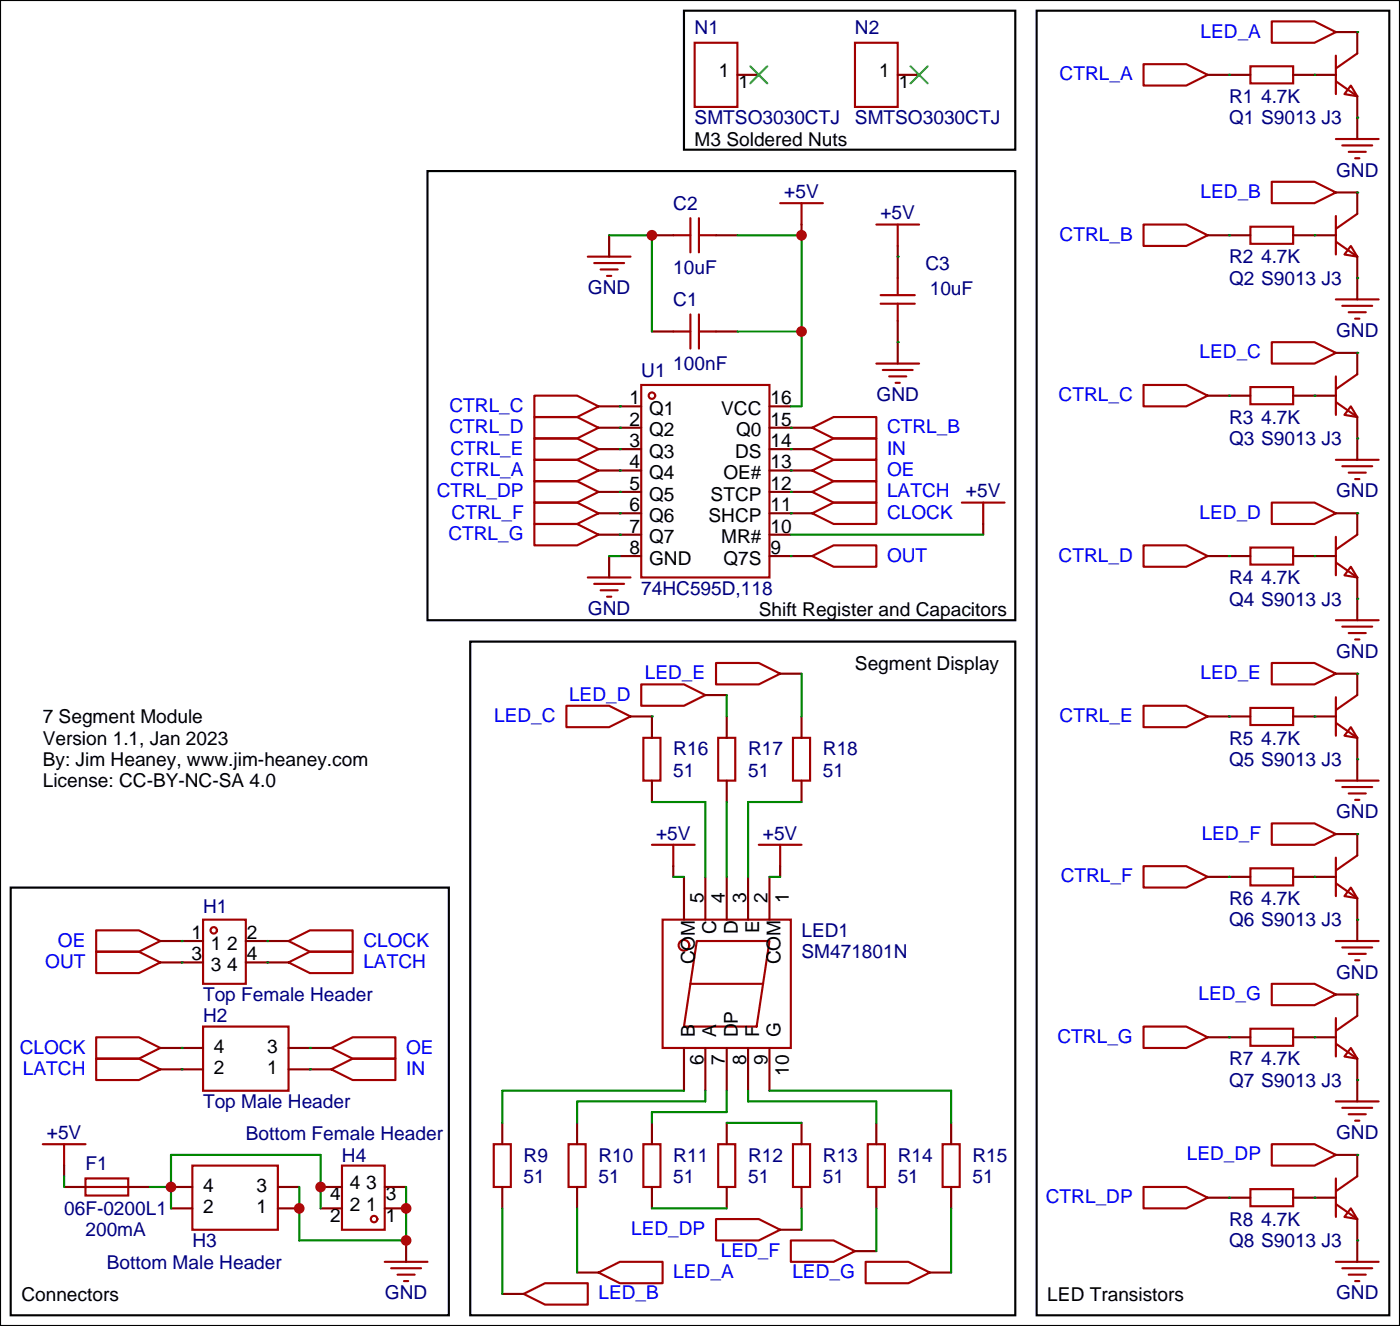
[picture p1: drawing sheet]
<svg xmlns="http://www.w3.org/2000/svg" width="231mm" height="219mm" viewBox="0 0 231 219" stroke-linecap="round" stroke-linejoin="round" font-family="sans-serif">
<path d="M0 0h231.1v218.7h-231.1zM112.9 1.8h54.7v22.9h-54.7zM171.1 1.8h58.2v215.2h-58.2zM70.6 28.2h97v74.1h-97zM77.6 105.8h90v111.2h-90zM1.8 146.4h72.3v70.6h-72.3z" fill="none" stroke="#000" stroke-width=".35"/>
<g fill="none" stroke="#a10000" stroke-width=".35">
<path d="M114.7 7.1h7v10.5h-7zM141.1 7.1h7.1v10.5h-7.1zM188.7 10.6h7.1l3.5 1.7-3.5 1.8h-7.1zM206.4 10.9h7v2.9h-7zM209.9 3.5h7.1l3.5 1.8-3.5 1.8h-7.1zM220.5 13.4l3.5 2.5M220.5 9.2v6.3M223 14.1l1 1.8-2.1-.4zM224 8.8l-3.5 2.5M111.1 38.8h2.8M113.9 36v5.6M115.4 36v5.6"/>
<path d="M115.4 38.8h2.8M128.8 33.5h7M132.3 33.5v3.5M144.6 37h7.1M148.2 37v3.6M188.7 37h7.1l3.5 1.8-3.5 1.8h-7.1zM206.4 37.4h7v2.8h-7zM209.9 30h7.1l3.5 1.8-3.5 1.7h-7.1zM220.5 35.6v6.4M220.5 22.9h7M220.5 39.9l3.5 2.4M221.5 24h5"/>
<path d="M222.6 25h2.8M223.7 26.1h.7M224 35.3l-3.5 2.4M97 42.3h7.1M98.1 43.4h4.9M99.1 44.4h2.9M100.2 45.5h.7M111.1 54.7h2.8M113.9 51.9v5.6M115.4 54.7h2.8M115.4 51.9v5.6M144.6 60h7.1"/>
<path d="M145.3 50.1h5.7M145.3 48.7h5.7M148.2 45.9v2.8M148.2 50.1v2.8M209.9 56.4h7.1l3.5 1.8-3.5 1.8h-7.1zM220.5 49.4h7M221.5 50.4h5M222.6 51.5h2.8M223 40.6l1 1.7-2.1-.3zM223.7 52.6h.7M88.2 65.3h7l3.6 1.7-3.6 1.8h-7zM88.2 68.8h7l3.6 1.8-3.6 1.7h-7z"/>
<path d="M88.2 72.3h7l3.6 1.8-3.6 1.7h-7zM88.2 75.8h7l3.6 1.8-3.6 1.8h-7zM88.2 79.4h7l3.6 1.7-3.6 1.8h-7zM105.8 63.5h21.2v31.7h-21.2zM134.1 77.6l3.5-1.8h7v3.6h-7zM134.1 74.1l3.5-1.8h7v3.5h-7zM134.1 70.6l3.5-1.8h7v3.5h-7zM145.7 61h4.9M146.8 62.1h2.8M147.8 63.1h.7M188.7 63.5h7.1l3.5 1.8-3.5 1.7h-7.1zM206.4 63.9h7v2.8h-7z"/>
<path d="M220.5 62.1v6.3M220.5 66.3l3.5 2.5M220.5 75.8h7M221.5 76.9h5M222.6 78h2.8M223 67l1 1.8-2.1-.4zM223.7 79h.7M224 61.7l-3.5 2.5M88.2 82.9h7l3.6 1.8-3.6 1.7h-7zM88.2 86.4h7l3.6 1.8-3.6 1.8h-7zM97 95.2h7.1M98.1 96.3h4.9"/>
<path d="M99.1 97.4h2.9M100.2 98.4h.7M134.1 81.1l3.5-1.7h7v3.5h-7zM134.1 84.7l3.5-1.8h7v3.5h-7zM134.1 91.7l3.5-1.7h7v3.5h-7zM158.7 82.9h7.1M162.3 82.9v3.5M188.7 90h7.1l3.5 1.7-3.5 1.8h-7.1zM206.4 90.3h7v2.8h-7zM209.9 82.9h7.1l3.5 1.8-3.5 1.7h-7.1zM220.5 88.5v6.4M220.5 92.8l3.5 2.4"/>
<path d="M223 93.5l1 1.7-2.1-.3zM224 88.2l-3.5 2.5M93.5 116.4h7l3.6 1.8-3.6 1.7h-7zM105.8 112.9h7.1l3.5 1.8-3.5 1.7h-7.1zM118.2 109.4h7l3.6 1.7-3.6 1.8h-7zM188.7 116.4h7.1l3.5 1.8-3.5 1.7h-7.1zM206.4 116.8h7v2.8h-7zM209.9 109.4h7.1l3.5 1.7-3.5 1.8h-7.1zM220.5 115v6.4M220.5 102.3h7M220.5 119.2l3.5 2.5M221.5 103.4h5"/>
<path d="M222.6 104.4h2.8M223 119.9l1 1.8-2.1-.3zM223.7 105.5h.7M224 114.7l-3.5 2.4M106.2 121.7h2.8v7.1h-2.8zM107.6 139.3h7.1M111.1 139.3v3.6M118.5 121.7h2.9v7.1h-2.9zM125.2 139.3h7.1M128.8 139.3v3.6M130.9 121.7h2.8v7.1h-2.8zM209.9 135.8h7.1l3.5 1.8-3.5 1.7h-7.1z"/>
<path d="M220.5 128.8h7M221.5 129.8h5M222.6 130.9h2.8M223.7 131.9h.7M15.9 157h7l3.6 1.8-3.6 1.7h-7zM15.9 153.5h7l3.6 1.7-3.6 1.8h-7zM33.5 151.7h7.1v10.6h-7.1zM47.6 155.2l3.6-1.7h7v3.5h-7zM47.6 158.8l3.6-1.8h7v3.5h-7zM109.4 151.7h21.1v21.2h-21.1zM115 155.2h12l-2.1 14.1h-12zM188.7 142.9h7.1l3.5 1.7-3.5 1.8h-7.1z"/>
<path d="M206.4 143.2h7v2.8h-7zM220.5 141.5v6.3M220.5 145.7l3.5 2.5M220.5 155.2h7M221.5 156.3h5M222.6 157.3h2.8M223 146.4l1 1.8-2.1-.4zM223.7 158.4h.7M224 141.1l-3.5 2.5M15.9 171.1h7l3.6 1.8-3.6 1.7h-7zM15.9 174.6h7l3.6 1.8-3.6 1.8h-7zM33.5 169.3h14.1v10.6h-14.1z"/>
<path d="M54.7 172.9l3.5-1.8h7.1v3.5h-7.1zM54.7 176.4l3.5-1.8h7.1v3.6h-7.1zM113.9 162.3h12M188.7 169.3h7.1l3.5 1.8-3.5 1.8h-7.1zM206.4 169.7h7v2.8h-7zM209.9 162.3h7.1l3.5 1.7-3.5 1.8h-7.1zM220.5 167.9v6.4M220.5 172.2l3.5 2.4M223 172.9l1 1.7-2.1-.3zM224 167.6l-3.5 2.4M7.1 188.7h7M10.6 188.7v3.6"/>
<path d="M14.1 194.4h7.1v2.8h-7.1zM14.1 195.8h7.1M31.7 192.3h14.2v10.5h-14.2zM56.4 192.3h7.1v10.5h-7.1zM81.5 188.7h2.8v7.1h-2.8zM93.8 188.7h2.9v7.1h-2.9zM106.2 188.7h2.8v7.1h-2.8zM118.5 188.7h2.9v7.1h-2.9zM130.9 188.7h2.8v7.1h-2.8zM143.2 188.7h2.8v7.1h-2.8zM155.6 188.7h2.8v7.1h-2.8zM188.7 195.8h7.1l3.5 1.8-3.5 1.7h-7.1z"/>
<path d="M206.4 196.1h7v2.9h-7zM209.9 188.7h7.1l3.5 1.8-3.5 1.8h-7.1zM220.5 194.4v6.3M220.5 181.7h7M220.5 198.6l3.5 2.5M221.5 182.7h5M222.6 183.8h2.8M223 199.3l1 1.8-2.1-.4zM223.7 184.9h.7M224 194l-3.5 2.5M63.5 208.1h7.1M64.6 209.2h4.9"/>
<path d="M65.6 210.3h2.8M66.7 211.3h.7M86.4 213.4l3.6-1.7h7v3.5h-7zM98.8 209.9l3.5-1.8h7.1v3.6h-7.1zM118.2 201.1h7l3.6 1.7-3.6 1.8h-7zM130.5 204.6h7.1l3.5 1.8-3.5 1.7h-7.1zM142.9 208.1h7l3.6 1.8-3.6 1.8h-7zM220.5 208.1h7M221.5 209.2h5M222.6 210.3h2.8M223.7 211.3h.7"/>
<circle cx="107.6" cy="65.3" r=".53"/>
<circle cx="35.3" cy="153.5" r=".53"/>
<circle cx="112.9" cy="155.9" r=".88"/>
<circle cx="61.7" cy="201.1" r=".53"/>
</g>
<g fill="none" stroke="#870000" stroke-width=".35">
<path d="M121.7 12.3h3.5M148.2 12.3h3.5M199.3 12.3h7.1M213.4 12.3h7.1M220.5 5.3h3.5v3.5M224 15.9v7M100.5 38.8v3.5M107.6 38.8h3.5M118.2 38.8h3.5M132.3 37v1.8M199.3 38.8h7.1M213.4 38.8h7.1"/>
<path d="M220.5 31.8h3.5v3.5M107.6 54.7h3.5M118.2 54.7h3.5M148.2 40.6v5.3M148.2 52.9v7.1M220.5 58.2h3.5v3.5M224 42.3v7.1M98.8 77.6h7M98.8 74.1h7M98.8 67h7M98.8 70.6h7M127 77.6h7.1"/>
<path d="M127 74.1h7.1M127 67h3.5M127 70.6h7.1M199.3 65.3h7.1M213.4 65.3h7.1M224 68.8v7M98.8 81.1h7M98.8 84.7h7M98.8 88.2h7M100.5 91.7v3.5M102.3 91.7h3.5M127 81.1h7.1"/>
<path d="M127 84.7h7.1M127 91.7h7.1M127 88.2h3.5M162.3 86.4v1.8M199.3 91.7h7.1M213.4 91.7h7.1M220.5 84.7h3.5v3.5M224 95.2v7.1M104.1 118.2h3.5v3.5M116.4 114.7h3.5M119.9 118.2v3.5M128.8 111.1h3.5"/>
<path d="M132.3 118.2v3.5M199.3 118.2h7.1M213.4 118.2h7.1M220.5 111.1h3.5v3.6M107.6 128.8v3.5M119.9 128.8v3.5M132.3 128.8v3.5M220.5 137.6h3.5v3.5M224 121.7v7.1M26.5 155.2h7M26.5 158.8h7M40.6 155.2h7"/>
<path d="M40.6 158.8h7M111.1 142.9v1.7M112.9 144.6v7.1M116.4 144.6v7.1M119.9 144.6v7.1M123.5 144.6v7.1M127 144.6v7.1M128.8 142.9v1.7M199.3 144.6h7.1M213.4 144.6h7.1M224 148.2v7M26.5 176.4h7"/>
<path d="M26.5 172.9h7M47.6 176.4h7.1M47.6 172.9h7.1M112.9 172.9v7M116.4 172.9v7M119.9 172.9v7M123.5 172.9v7M127 172.9v7M199.3 171.1h7.1M213.4 171.1h7.1M220.5 164h3.5v3.6M224 174.6v7.1"/>
<path d="M10.6 192.3v1.7M10.6 195.8h3.5M21.2 195.8h3.5M28.2 195.8h3.5M28.2 199.3h3.5M45.9 195.8h3.5M45.9 199.3h3.5M52.9 195.8h3.5M52.9 199.3h3.5M63.5 195.8h3.5M63.5 199.3h3.5M82.9 185.2v3.5"/>
<path d="M82.9 195.8v3.5M95.2 185.2v3.5M95.2 195.8v3.5M107.6 185.2v3.5M107.6 195.8v3.5M119.9 185.2v3.5M119.9 195.8v3.5M132.3 185.2v3.5M132.3 195.8v3.5M144.6 185.2v3.5M144.6 195.8v3.5M157 185.2v3.5"/>
<path d="M157 195.8v3.5M199.3 197.6h7.1M213.4 197.6h7.1M220.5 190.5h3.5v3.5M67 204.6v3.5M82.9 213.4h3.5M95.2 209.9h3.6M128.8 202.8h3.5M141.1 206.4h3.5M153.5 209.9h3.5M224 201.1v7"/>
</g>
<path d="M123.8 10.9l2.8 2.9M126.6 10.9l-2.8 2.9M150.3 10.9l2.8 2.9M153.1 10.9l-2.8 2.9" fill="none" stroke="#3c3" stroke-width=".35"/>
<path d="M100.5 91.7h1.8M130.5 88.2h31.8" fill="none" stroke="#008700" stroke-width=".35"/>
<g fill="#008700">
<circle cx="217" cy="12.3" r=".18"/>
<circle cx="224" cy="19.4" r=".18"/>
<circle cx="224" cy="5.3" r=".18"/>
<circle cx="202.8" cy="12.3" r=".18"/>
<circle cx="217" cy="38.8" r=".18"/>
<circle cx="224" cy="45.9" r=".18"/>
<circle cx="224" cy="31.7" r=".18"/>
<circle cx="202.8" cy="38.8" r=".18"/>
<circle cx="217" cy="65.3" r=".18"/>
<circle cx="224" cy="72.3" r=".18"/>
<circle cx="224" cy="58.2" r=".18"/>
<circle cx="202.8" cy="65.3" r=".18"/>
<circle cx="217" cy="91.7" r=".18"/>
<circle cx="224" cy="98.8" r=".18"/>
<circle cx="224" cy="84.7" r=".18"/>
<circle cx="202.8" cy="91.7" r=".18"/>
<circle cx="217" cy="118.2" r=".18"/>
<circle cx="224" cy="125.2" r=".18"/>
<circle cx="224" cy="111.1" r=".18"/>
<circle cx="202.8" cy="118.2" r=".18"/>
<circle cx="217" cy="144.6" r=".18"/>
<circle cx="224" cy="151.7" r=".18"/>
<circle cx="224" cy="137.6" r=".18"/>
<circle cx="202.8" cy="144.6" r=".18"/>
<circle cx="217" cy="171.1" r=".18"/>
<circle cx="224" cy="178.2" r=".18"/>
<circle cx="224" cy="164" r=".18"/>
<circle cx="202.8" cy="171.1" r=".18"/>
<circle cx="217" cy="197.6" r=".18"/>
<circle cx="224" cy="204.6" r=".18"/>
<circle cx="224" cy="190.5" r=".18"/>
<circle cx="202.8" cy="197.6" r=".18"/>
</g>
<g fill="none" stroke="#008700" stroke-width=".35">
<path d="M107.6 132.3h8.8v12.3M119.9 132.3v12.3M132.3 132.3h-8.8v12.3M111.1 144.6h1.8M127 144.6h1.8M112.9 179.9h-30v5.3M116.4 179.9v1.8h-21.2v3.5M119.9 179.9v3.5h-12.3v1.8M123.5 179.9v1.8h21.1v3.5M127 179.9h30v5.3M82.9 199.3v14.1M95.2 199.3v10.6"/>
<path d="M107.6 199.3h12.3M119.9 185.2h12.4M132.3 199.3v3.5M144.6 199.3v7.1M157 199.3v10.6"/>
</g>
<circle cx="107.6" cy="118.2" r=".18" fill="#008700"/>
<path d="M119.9 114.7v3.5M132.3 111.1v7.1M10.6 194v1.8" fill="none" stroke="#008700" stroke-width=".35"/>
<g fill="#008700">
<circle cx="30" cy="172.9" r=".18"/>
<circle cx="51.2" cy="172.9" r=".18"/>
<circle cx="30" cy="176.4" r=".18"/>
<circle cx="51.2" cy="176.4" r=".18"/>
<circle cx="44.1" cy="158.7" r=".18"/>
<circle cx="44.1" cy="155.2" r=".18"/>
<circle cx="30" cy="158.7" r=".18"/>
<circle cx="30" cy="155.2" r=".18"/>
<circle cx="130.5" cy="84.7" r=".18"/>
<circle cx="130.5" cy="81.1" r=".18"/>
<circle cx="130.5" cy="77.6" r=".18"/>
<circle cx="130.5" cy="74.1" r=".18"/>
<circle cx="130.5" cy="70.6" r=".18"/>
<circle cx="130.5" cy="91.7" r=".18"/>
<circle cx="102.3" cy="88.2" r=".18"/>
<circle cx="102.3" cy="84.7" r=".18"/>
<circle cx="102.3" cy="81.1" r=".18"/>
<circle cx="102.3" cy="77.6" r=".18"/>
<circle cx="102.3" cy="74.1" r=".18"/>
<circle cx="102.3" cy="70.6" r=".18"/>
<circle cx="102.3" cy="67" r=".18"/>
</g>
<path d="M100.5 38.8h7.1v15.9M121.7 38.8h10.6v28.2h-1.8M121.7 54.7h10.6M24.7 195.8h3.5M28.2 199.3v-8.8h24.7v8.8M49.4 195.8v8.8h17.6v-8.8" fill="none" stroke="#008700" stroke-width=".35"/>
<g fill="#008700">
<circle cx="148.2" cy="56.4" r=".18"/>
<circle cx="148.2" cy="42.3" r=".18"/>
</g>
<g fill="#c00">
<circle cx="28.2" cy="195.8" r=".88"/>
<circle cx="52.9" cy="195.8" r=".88"/>
<circle cx="67" cy="204.6" r=".88"/>
<circle cx="67" cy="199.3" r=".88"/>
<circle cx="49.4" cy="199.3" r=".88"/>
<circle cx="107.6" cy="38.8" r=".88"/>
<circle cx="132.3" cy="38.8" r=".88"/>
<circle cx="132.3" cy="54.7" r=".88"/>
</g>
<g font-size="3.1" fill="#000080">
<text x="114.7" y="5.6">N1</text>
<text x="141.1" y="5.6">N2</text>
<text x="202.8" y="17">R1</text>
<text x="208.1" y="17">4.7K</text>
<text x="114.7" y="20.5">SMTSO3030CTJ</text>
<text x="141.1" y="20.5">SMTSO3030CTJ</text>
<text x="202.8" y="20.5">Q1 S9013 J3</text>
<text x="220.5" y="29.1">GND</text>
<text x="111.1" y="34.6">C2</text>
<text x="129.4" y="32.7">+5V</text>
<text x="145.3" y="36.2">+5V</text>
<text x="111.1" y="45.2">10uF</text>
<text x="152.8" y="44.5">C3</text>
<text x="202.8" y="43.4">R2</text>
<text x="202.8" y="47">Q2 S9013 J3</text>
<text x="208.1" y="43.4">4.7K</text>
<text x="97" y="48.5">GND</text>
<text x="111.1" y="50.5">C1</text>
<text x="153.5" y="48.7">10uF</text>
<text x="220.5" y="55.6">GND</text>
<text x="105.8" y="62.1">U1</text>
<text x="111.1" y="61.1">100nF</text>
<text x="144.7" y="66.2">GND</text>
<text x="202.8" y="69.9">R3</text>
<text x="208.1" y="69.9">4.7K</text>
<text x="202.8" y="73.4">Q3 S9013 J3</text>
<text x="159.4" y="82.1">+5V</text>
<text x="220.5" y="82.1">GND</text>
<text x="97" y="101.5">GND</text>
<text x="105.8" y="98.1">74HC595D,118</text>
<text x="202.8" y="96.4">R4</text>
<text x="202.8" y="99.9">Q4 S9013 J3</text>
<text x="208.1" y="96.4">4.7K</text>
<text x="220.5" y="108.5">GND</text>
<text x="111.1" y="124.6">R16</text>
<text x="123.5" y="124.6">R17</text>
<text x="135.8" y="124.6">R18</text>
<text x="202.8" y="122.8">R5</text>
<text x="208.1" y="122.8">4.7K</text>
<text x="111.1" y="128.1">51</text>
<text x="123.5" y="128.1">51</text>
<text x="135.8" y="128.1">51</text>
<text x="202.8" y="126.3">Q5 S9013 J3</text>
<text x="220.5" y="135">GND</text>
<text x="108.3" y="138.5">+5V</text>
<text x="125.9" y="138.5">+5V</text>
<text x="202.8" y="149.3">R6</text>
<text x="208.1" y="149.3">4.7K</text>
<text x="33.5" y="150.5">H1</text>
<text x="132.3" y="154.6">LED1</text>
<text x="202.8" y="152.8">Q6 S9013 J3</text>
<text x="132.3" y="158.1">SM471801N</text>
<text x="220.5" y="161.4">GND</text>
<text x="33.5" y="165.1">Top Female Header</text>
<text x="33.5" y="168.6">H2</text>
<text x="202.8" y="175.7">R7</text>
<text x="202.8" y="179.3">Q7 S9013 J3</text>
<text x="208.1" y="175.7">4.7K</text>
<text x="33.5" y="182.7">Top Male Header</text>
<text x="7.7" y="187.9">+5V</text>
<text x="40.6" y="188.1">Bottom Female Header</text>
<text x="56.4" y="191.6">H4</text>
<text x="86.4" y="191.6">R9</text>
<text x="98.8" y="191.6">R10</text>
<text x="111.1" y="191.6">R11</text>
<text x="123.5" y="191.6">R12</text>
<text x="135.8" y="191.6">R13</text>
<text x="148.2" y="191.6">R14</text>
<text x="160.5" y="191.6">R15</text>
<text x="220.5" y="187.9">GND</text>
<text x="14.1" y="193">F1</text>
<text x="86.4" y="195.1">51</text>
<text x="98.8" y="195.1">51</text>
<text x="111.1" y="195.1">51</text>
<text x="123.5" y="195.1">51</text>
<text x="135.8" y="195.1">51</text>
<text x="148.2" y="195.1">51</text>
<text x="160.5" y="195.1">51</text>
<text x="10.6" y="200.4">06F-0200L1</text>
<text x="14.1" y="203.9">200mA</text>
<text x="202.8" y="202.2">R8</text>
<text x="208.1" y="202.2">4.7K</text>
<text x="17.6" y="209.2">Bottom Male Header</text>
<text x="31.7" y="205.7">H3</text>
<text x="202.8" y="205.7">Q8 S9013 J3</text>
<text x="63.5" y="214.3">GND</text>
<text x="220.5" y="214.3">GND</text>
</g>
<g font-size="3.1" fill="#00f">
<text x="198.2" y="6.2">LED_A</text>
<text x="174.9" y="13.3">CTRL_A</text>
<text x="198.2" y="32.7">LED_B</text>
<text x="174.9" y="39.7">CTRL_B</text>
<text x="198" y="59.1">LED_C</text>
<text x="74.2" y="67.9">CTRL_C</text>
<text x="74.2" y="71.5">CTRL_D</text>
<text x="146.4" y="71.5">CTRL_B</text>
<text x="174.7" y="66.2">CTRL_C</text>
<text x="74.4" y="75">CTRL_E</text>
<text x="146.4" y="75">IN</text>
<text x="72.1" y="82.1">CTRL_DP</text>
<text x="74.4" y="78.5">CTRL_A</text>
<text x="146.4" y="78.5">OE</text>
<text x="146.4" y="82.1">LATCH</text>
<text x="74" y="89.1">CTRL_G</text>
<text x="74.5" y="85.6">CTRL_F</text>
<text x="146.4" y="85.6">CLOCK</text>
<text x="198" y="85.6">LED_D</text>
<text x="146.4" y="92.6">OUT</text>
<text x="174.7" y="92.6">CTRL_D</text>
<text x="106.4" y="112">LED_E</text>
<text x="198.2" y="112">LED_E</text>
<text x="81.6" y="119.1">LED_C</text>
<text x="93.9" y="115.6">LED_D</text>
<text x="174.9" y="119.1">CTRL_E</text>
<text x="198.3" y="138.5">LED_F</text>
<text x="175.1" y="145.6">CTRL_F</text>
<text x="7.5" y="159.7">OUT</text>
<text x="9.6" y="156.1">OE</text>
<text x="60" y="156.1">CLOCK</text>
<text x="60" y="159.7">LATCH</text>
<text x="197.8" y="165">LED_G</text>
<text x="3.3" y="173.8">CLOCK</text>
<text x="67" y="173.8">OE</text>
<text x="174.5" y="172">CTRL_G</text>
<text x="3.8" y="177.3">LATCH</text>
<text x="67" y="177.3">IN</text>
<text x="195.9" y="191.4">LED_DP</text>
<text x="104.2" y="203.8">LED_DP</text>
<text x="172.6" y="198.5">CTRL_DP</text>
<text x="119" y="207.3">LED_F</text>
<text x="98.8" y="214.3">LED_B</text>
<text x="111.1" y="210.8">LED_A</text>
<text x="130.8" y="210.8">LED_G</text>
</g>
<g font-size="3.1">
<text x="118.7" y="12.7">1</text>
<text x="121.9" y="14.5">1</text>
<text x="145.1" y="12.7">1</text>
<text x="148.3" y="14.5">1</text>
<text x="114.7" y="24">M3 Soldered Nuts</text>
<text x="103.9" y="66.7">1</text>
<text x="103.9" y="70.2">2</text>
<text x="107.1" y="68.5">Q1</text>
<text x="107.1" y="72">Q2</text>
<text x="119" y="68.5">VCC</text>
<text x="121.5" y="72">Q0</text>
<text x="127.2" y="70.2">15</text>
<text x="127.2" y="66.7">16</text>
<text x="103.9" y="73.7">3</text>
<text x="103.9" y="77.3">4</text>
<text x="107.1" y="75.5">Q3</text>
<text x="121.3" y="75.5">DS</text>
<text x="127.2" y="77.3">13</text>
<text x="127.2" y="73.7">14</text>
<text x="103.9" y="80.8">5</text>
<text x="107.1" y="79">Q4</text>
<text x="107.1" y="82.6">Q5</text>
<text x="117.3" y="82.6">STCP</text>
<text x="119.4" y="79">OE#</text>
<text x="127.2" y="80.8">12</text>
<text x="103.9" y="84.3">6</text>
<text x="103.9" y="87.9">7</text>
<text x="107.1" y="86.1">Q6</text>
<text x="107.1" y="89.6">Q7</text>
<text x="116.9" y="86.1">SHCP</text>
<text x="119" y="89.6">MR#</text>
<text x="127.2" y="87.9">10</text>
<text x="127.2" y="84.3">11</text>
<text x="103.9" y="91.4">8</text>
<text x="107.1" y="93.1">GND</text>
<text x="119.4" y="93.1">Q7S</text>
<text x="127.2" y="91.4">9</text>
<text x="125.2" y="101.6">Shift Register and Capacitors</text>
<text x="141.1" y="110.5">Segment Display</text>
<text x="7.1" y="119.3">7 Segment Module</text>
<text x="7.1" y="122.8">Version 1.1, Jan 2023</text>
<text x="7.1" y="126.3">By: Jim Heaney, www.jim-heaney.com</text>
<text x="7.1" y="129.9">License: CC-BY-NC-SA 4.0</text>
<text x="116.1" y="148.9" transform="rotate(-90 116.1 148.9)">5</text>
<text x="119.6" y="148.9" transform="rotate(-90 119.6 148.9)">4</text>
<text x="123.2" y="148.9" transform="rotate(-90 123.2 148.9)">3</text>
<text x="126.7" y="148.9" transform="rotate(-90 126.7 148.9)">2</text>
<text x="130.2" y="148.9" transform="rotate(-90 130.2 148.9)">1</text>
<text x="31.6" y="154.9">1</text>
<text x="40.7" y="154.9">2</text>
<text x="118.2" y="154" transform="rotate(-90 118.2 154)">C</text>
<text x="121.8" y="154" transform="rotate(-90 121.8 154)">D</text>
<text x="125.3" y="153.8" transform="rotate(-90 125.3 153.8)">E</text>
<text x="31.6" y="158.4">3</text>
<text x="34.8" y="156.6">1</text>
<text x="34.8" y="160.2">3</text>
<text x="37.5" y="160.2">4</text>
<text x="37.5" y="156.6">2</text>
<text x="40.7" y="158.4">4</text>
<text x="114.7" y="159.1" transform="rotate(-90 114.7 159.1)">COM</text>
<text x="128.8" y="159.1" transform="rotate(-90 128.8 159.1)">COM</text>
<text x="35.3" y="173.6">4</text>
<text x="44.1" y="173.6">3</text>
<text x="114.7" y="171.1" transform="rotate(-90 114.7 171.1)">B</text>
<text x="118.2" y="171.1" transform="rotate(-90 118.2 171.1)">A</text>
<text x="121.8" y="171.1" transform="rotate(-90 121.8 171.1)">DP</text>
<text x="125.3" y="171.1" transform="rotate(-90 125.3 171.1)">F</text>
<text x="128.8" y="171.1" transform="rotate(-90 128.8 171.1)">G</text>
<text x="35.3" y="177.1">2</text>
<text x="44.1" y="177.1">1</text>
<text x="116.1" y="175.7" transform="rotate(-90 116.1 175.7)">6</text>
<text x="119.6" y="175.7" transform="rotate(-90 119.6 175.7)">7</text>
<text x="123.2" y="175.7" transform="rotate(-90 123.2 175.7)">8</text>
<text x="126.7" y="175.7" transform="rotate(-90 126.7 175.7)">9</text>
<text x="130.2" y="177.5" transform="rotate(-90 130.2 177.5)">10</text>
<text x="33.5" y="196.5">4</text>
<text x="42.3" y="196.5">3</text>
<text x="54.5" y="198">4</text>
<text x="57.7" y="196.2">4</text>
<text x="60.4" y="196.2">3</text>
<text x="63.7" y="198">3</text>
<text x="33.5" y="200.1">2</text>
<text x="42.3" y="200.1">1</text>
<text x="54.5" y="201.5">2</text>
<text x="57.7" y="199.7">2</text>
<text x="60.4" y="199.7">1</text>
<text x="63.7" y="201.5">1</text>
<text x="3.5" y="214.5">Connectors</text>
<text x="172.9" y="214.5">LED Transistors</text>
</g>
</svg>
